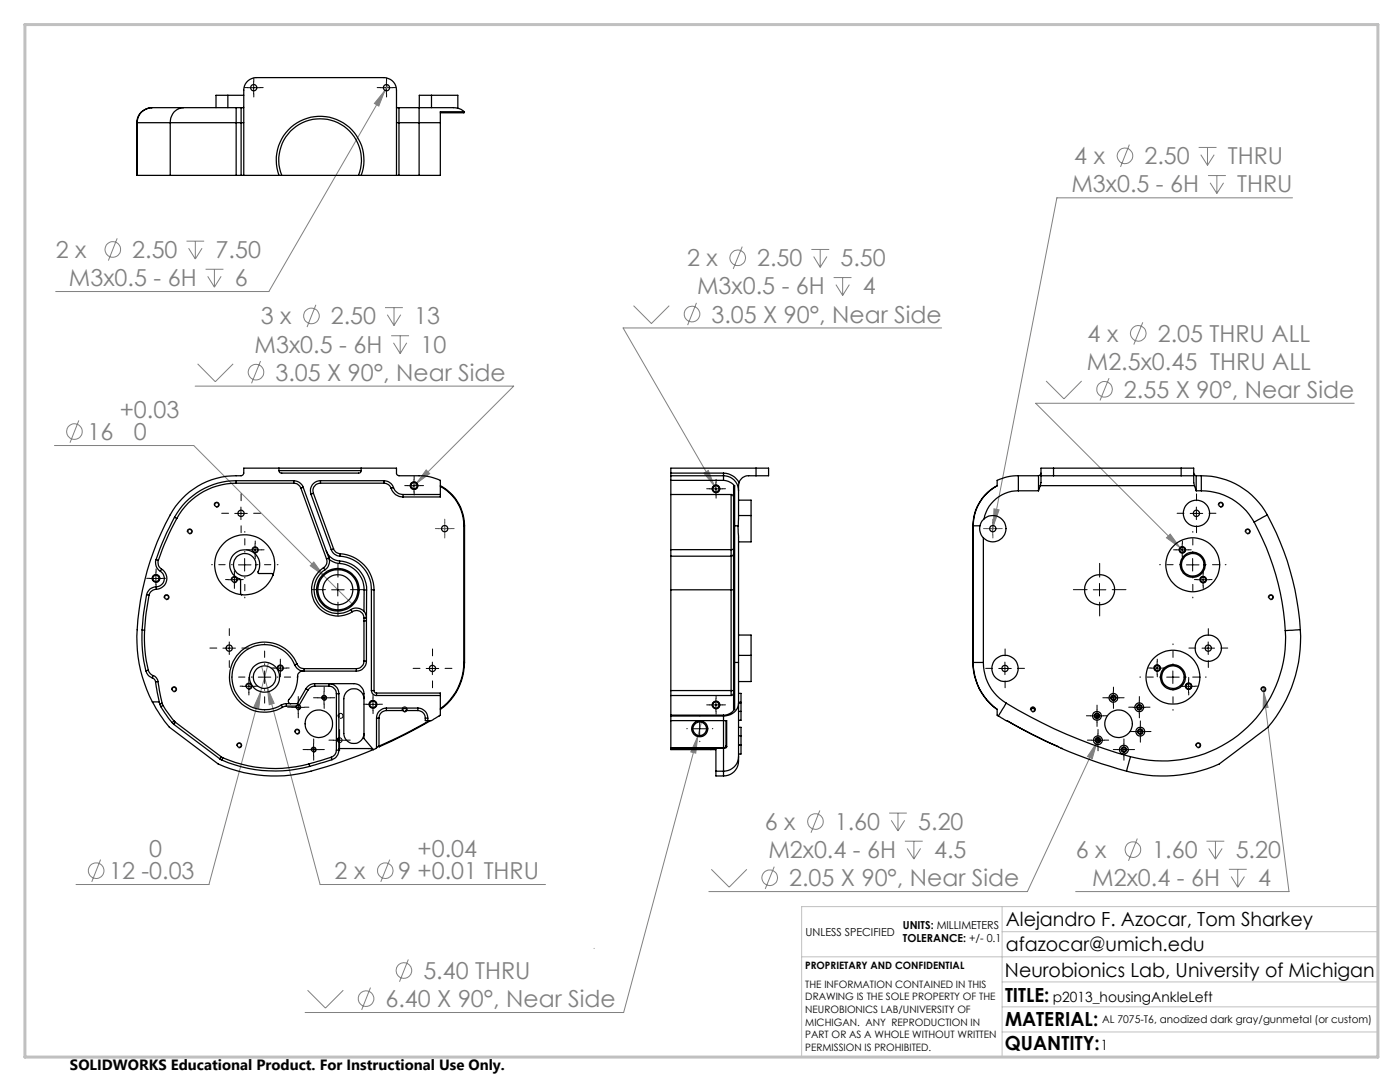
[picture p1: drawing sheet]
<svg xmlns="http://www.w3.org/2000/svg" width="279mm" height="216mm" viewBox="0 0 279 216" stroke-linecap="round" stroke-linejoin="round" font-family="sans-serif">
<g fill="none" stroke="#808080" stroke-width=".2">
<path d="M76.8 18l-1.2 3.2-.9-.6zM76.8 18l-23.1 40.2h-42.6M77.4 17l-.6 1M225.4 28.9l-1.8 4.4M239.2 29.4h3.6M239.6 30.9l1.4 2.1M241 29.4v3.6M241.1 35h3.6M241.5 36.5l1.4 2.1M242.3 30.9l-1.3 2.1M242.9 35v3.6M244.2 36.5l-1.3 2.1"/>
<path d="M258 39.5h-47.1l-12.6 65.4M23.4 47.6l-1.8 4.4M37.2 48.1h3.5M37.6 49.5l1.4 2.2M39 48.1v3.6M40.3 49.5l-1.3 2.2M41 53.7h3.6M41.5 55.1l1.3 2.2M42.8 53.7v3.6M44.1 55.1l-1.3 2.2M148.1 49.2l-1.8 4.5M161.9 49.8h3.6"/>
<path d="M162.4 51.2l1.3 2.1M163.7 49.8v3.5M165 51.2l-1.3 2.1M166.4 55.4h3.5M166.8 56.8l1.4 2.1M168.2 55.4v3.5M169.5 56.8l-1.3 2.1M38.9 77h63.6l-20.3 20.4M39.4 72.6l3.6 3.6 3.5-3.6M52 72l-1.8 4.5M63 60.8l-1.7 4.5M76.8 61.4h3.6"/>
<path d="M77.3 62.8l1.3 2.1M78.1 67h3.5M78.5 68.4l1.4 2.2M78.6 61.4v3.5M79.9 67v3.6M80 62.8l-1.4 2.1M81.2 68.4l-1.3 2.2M126.4 61l3.6 3.6 3.6-3.6M139 60.4l-1.8 4.5M187.9 65.4h-63.5l18.2 31.6M208.8 76l3.5 3.6 3.6-3.6M221.3 75.5l-1.8 4.4"/>
<path d="M228.1 64.3l-1.8 4.5M10.9 88.9h27.8l25.9 26M15.7 83.9l-1.7 4.4M85.1 93.8l.7 .7-2.7 2zM140.5 94.4l.9-.5 1.2 3.1zM142.6 97l.6 1.1M270.3 80.5h-63.6l28.8 28.8M62.6 112.1l2 2.8-2.7-2zM64.6 114.9l5.7 5.6M198.3 104.9l-.3 1.2M198.4 101.5l1 .2-1.1 3.2zM233.5 106.6l2 2.7-2.7-2z"/>
<path d="M235.5 109.3l.9 .9M52 138l-.4 3.3-.9-.2zM52 138l-10.3 38.5h-26.5M52.2 133l11.7 43.5h45M53.4 137.3l1.3 3-1 .3zM53.6 132.2l-1.6 5.8M252.1 137.1l.1 .8M252.2 137.9l.9 3.2-1 .2zM252.2 137.9l5 40h-42.5M139.2 147l-.3 3.3-1-.3zM139.2 147l-14.7 55h-63.6M140.1 143.9l-.9 3.1"/>
<path d="M218.9 148.2l-.9 3.2-1-.4zM218.9 148.2l-13.9 29.7h-63.5M219.3 147.2l-.4 1M20.1 171.5l-1.8 4.5M77.8 171.5l-1.8 4.5M142 173.5l3.5 3.5 3.5-3.5M154.5 172.9l-1.8 4.5M163.6 161.7l-1.7 4.5M177.4 162.2h3.6M177.9 163.7l1.3 2.1M179.2 162.2v3.6M180.6 163.7l-1.4 2.1"/>
<path d="M180.6 167.9h3.5M181 169.3l1.4 2.1M182.4 167.9v3.5M183.7 169.3l-1.3 2.1M227 167.3l-1.8 4.5M240.8 167.9h3.5M241.2 169.3l1.4 2.1M242.6 167.9v3.5M243.9 169.3l-1.3 2.1M245.3 173.5h3.5M245.7 174.9l1.3 2.1M247 173.5v3.5"/>
<path d="M248.4 174.9l-1.4 2.1M61.4 197.6l3.5 3.6 3.6-3.6M73.9 197.1l-1.7 4.4M81.5 191.5l-1.8 4.4"/>
<circle cx="224.5" cy="31.1" r="1.56"/>
<circle cx="22.5" cy="49.8" r="1.56"/>
<circle cx="147.2" cy="51.4" r="1.56"/>
<circle cx="51.1" cy="74.3" r="1.55"/>
<circle cx="62.2" cy="63" r="1.55"/>
<circle cx="138.1" cy="62.7" r="1.56"/>
<circle cx="220.4" cy="77.7" r="1.55"/>
<circle cx="227.2" cy="66.5" r="1.55"/>
<circle cx="14.8" cy="86.1" r="1.56"/>
<circle cx="19.2" cy="173.7" r="1.55"/>
<circle cx="76.9" cy="173.7" r="1.55"/>
<circle cx="153.6" cy="175.1" r="1.55"/>
<circle cx="162.7" cy="163.9" r="1.55"/>
<circle cx="226.1" cy="169.5" r="1.55"/>
<circle cx="73.1" cy="199.3" r="1.55"/>
<circle cx="80.6" cy="193.7" r="1.55"/>
</g>
<g fill="none" stroke="#000" stroke-width=".2">
<path d="M49.4 17.5h2.5M50.6 16.3v2.4M75.9 17.5h2.5M77.1 16.3v2.4M81.4 96.9h2.5M81.9 97.1a.75 .75 0 0 1 .7-.9 .75 .75 0 0 1 .8 .8 .75 .75 0 0 1-1 .6M82.6 95.7v2.5M141.6 97.5h2.5M142.2 97.7a.76 .76 0 0 1 .7-.9 .76 .76 0 0 1 .8 .8 .76 .76 0 0 1-1 .7M142.9 96.3v2.5M29.9 115.4h2.5M30.4 115.6a.75 .75 0 0 1 .7-.9 .75 .75 0 0 1 .8 .8 .75 .75 0 0 1-1 .6"/>
<path d="M31.1 114.2v2.5M32.8 119.3a.5 .5 0 0 1 .4-.6 .5 .5 0 0 1 .5 .5 .5 .5 0 0 1-.6 .5M37.4 106.2a.48 .48 0 0 1 .4-.6 .48 .48 0 0 1 .5 .5 .48 .48 0 0 1-.6 .4M42.8 100.8a.5 .5 0 0 1 .4-.6 .5 .5 0 0 1 .5 .5 .5 .5 0 0 1-.6 .5M45.5 115.7h2.5M46.1 115.8a.63 .63 0 0 1 .6-.8 .63 .63 0 0 1 .7 .7 .63 .63 0 0 1-.8 .6M46.8 114.4v2.5M46.8 102.4h2.6M47.6 112.7h2.5M48.1 101.2v2.5M48.8 111.4v2.5M49.7 109.7h2.5"/>
<path d="M50.3 109.9a.62 .62 0 0 1 .5-.8 .62 .62 0 0 1 .7 .6 .62 .62 0 0 1-.7 .6M50.9 108.5v2.5M66.2 117.7h2.5M67.4 116.4v2.5M218.2 117.7h2.5M219.4 116.4v2.5M234.7 109.7h2.5M235.3 109.9a.62 .62 0 0 1 .6-.8 .62 .62 0 0 1 .7 .6 .62 .62 0 0 1-.8 .6M235.9 108.5v2.5M236.8 112.7h2.5M237.5 102.4h2.5M238 111.4v2.5"/>
<path d="M238.8 101.2v2.5M238.9 115.7h2.5M239.5 115.8a.63 .63 0 0 1 .6-.8 .63 .63 0 0 1 .6 .7 .63 .63 0 0 1-.7 .6M240.1 114.4v2.5M243.1 100.8a.5 .5 0 0 1 .5-.6 .5 .5 0 0 1 .5 .5 .5 .5 0 0 1-.6 .5M248.5 106.2a.48 .48 0 0 1 .5-.6 .48 .48 0 0 1 .5 .5 .48 .48 0 0 1-.6 .4M253.2 119.3a.51 .51 0 0 1 .4-.6 .51 .51 0 0 1 .5 .5 .51 .51 0 0 1-.6 .5M34.3 137.7a.5 .5 0 0 1 .4-.7 .5 .5 0 0 1 .5 .6 .5 .5 0 0 1-.6 .4M44.5 129.3h2.5M45.8 128.1v2.5M48.4 136.9h2.5M49 137.1a.63 .63 0 0 1 .6-.8 .63 .63 0 0 1 .7 .7 .63 .63 0 0 1-.8 .5"/>
<path d="M49.7 135.7v2.5M51.5 135.1h2.5M52.8 133.9v2.5M54.7 133.3h2.5M55.3 133.5a.63 .63 0 0 1 .6-.8 .63 .63 0 0 1 .7 .7 .63 .63 0 0 1-.8 .5M56 132v2.5M59.5 139.9v2.5M63.4 139.2h2.5M64.2 139.4a.5 .5 0 0 1 .4-.6 .5 .5 0 0 1 .6 .5 .5 .5 0 0 1-.6 .4M64.7 138v2.5M74.4 139.3v2.5M85.1 133.4h2.5"/>
<path d="M86.3 132.1v2.5M142.9 139.4v2.5M199.3 133.4h2.5M200.6 132.1v2.5M220.9 139.2h2.5M221.7 139.4a.51 .51 0 0 1 .5-.7 .51 .51 0 0 1 .5 .6 .51 .51 0 0 1-.6 .4M222.2 138v2.5M227.4 139.9v2.5M229.7 133.3h2.5M230.3 133.5a.63 .63 0 0 1 .6-.8 .63 .63 0 0 1 .7 .7 .63 .63 0 0 1-.8 .5M230.9 132v2.5M232.8 135.1h2.5"/>
<path d="M234.1 133.9v2.5M236 136.9h2.5M236.6 137.1a.63 .63 0 0 1 .6-.8 .63 .63 0 0 1 .7 .7 .63 .63 0 0 1-.8 .5M237.2 135.7v2.5M239.9 129.3h2.5M241.1 128.1v2.5M251.6 137.7a.5 .5 0 0 1 .5-.7 .5 .5 0 0 1 .5 .6 .5 .5 0 0 1-.6 .4M47.3 148.8a.5 .5 0 0 1 .4-.6 .5 .5 0 0 1 .5 .6 .5 .5 0 0 1-.6 .4M58.2 141.1h2.5M58.8 146.1a.5 .5 0 0 1 .5-.6 .5 .5 0 0 1 .5 .5 .5 .5 0 0 1-.6 .5M59 141.3a.51 .51 0 0 1 .5-.7 .51 .51 0 0 1 .5 .6 .51 .51 0 0 1-.6 .4M61.3 149.6h2.6"/>
<path d="M62.1 149.7a.51 .51 0 0 1 .4-.6 .51 .51 0 0 1 .6 .5 .51 .51 0 0 1-.7 .5M62.6 148.3v2.5M66.5 147.7h2.5M67.3 147.8a.51 .51 0 0 1 .4-.6 .51 .51 0 0 1 .6 .6 .51 .51 0 0 1-.7 .4M67.5 143a.5 .5 0 0 1 .4-.6 .5 .5 0 0 1 .6 .5 .5 .5 0 0 1-.7 .4M67.8 146.4v2.5M73.2 140.5h2.5M73.7 140.7a.75 .75 0 0 1 .7-.9 .75 .75 0 0 1 .8 .8 .75 .75 0 0 1-1 .7M80.3 141.7a.5 .5 0 0 1 .4-.6 .5 .5 0 0 1 .5 .5 .5 .5 0 0 1-.6 .4M138.4 145.4h2.5M139.6 144.2v2.4M141.6 140.7h2.5"/>
<path d="M142.2 140.9a.76 .76 0 0 1 .6-1 .76 .76 0 0 1 .9 .8 .76 .76 0 0 1-1 .7M205.6 141.7a.5 .5 0 0 1 .5-.6 .5 .5 0 0 1 .5 .5 .5 .5 0 0 1-.6 .4M217.7 142.8h2.5M217.9 147.7h2.5M218.4 143a.51 .51 0 0 1 .5-.7 .51 .51 0 0 1 .5 .6 .51 .51 0 0 1-.6 .4M218.7 147.8a.5 .5 0 0 1 .4-.6 .5 .5 0 0 1 .5 .6 .5 .5 0 0 1-.6 .4M218.9 141.6v2.5M219.1 146.4v2.5M223 149.6h2.5M223.8 149.7a.51 .51 0 0 1 .4-.6 .51 .51 0 0 1 .6 .5 .51 .51 0 0 1-.6 .5M224.3 148.3v2.5M226.1 141.1h2.5"/>
<path d="M226.3 146h2.5M226.9 141.3a.51 .51 0 0 1 .4-.7 .51 .51 0 0 1 .6 .6 .51 .51 0 0 1-.7 .4M227.1 146.1a.51 .51 0 0 1 .4-.6 .51 .51 0 0 1 .6 .5 .51 .51 0 0 1-.7 .5M227.6 144.7v2.5M238.7 148.8a.51 .51 0 0 1 .4-.6 .51 .51 0 0 1 .5 .5 .51 .51 0 0 1-.6 .5"/>
</g>
<g fill="none" stroke="#000" stroke-width=".2" stroke-dasharray="15.2 1.3 1.3 1.3">
<path d="M49.4 17.5h-.6M50.6 16.2v-.6M50.6 18.7v.7M51.9 17.5h.6M75.9 17.5h-.6M77.1 16.2v-.6M77.1 18.7v.7M78.4 17.5h.6M48.1 99.9v-1.4M81.4 96.9h-.6M82.6 95.6v-.6M82.6 98.1v.7"/>
<path d="M83.9 96.9h.6M141.7 97.5h-.7M142.9 96.3v-.7M142.9 98.8v.6M144.2 97.5h.6M238.8 99.9v-1.4M29.9 115.4h-.6M31.1 114.1v-.6M31.1 116.6v.7M32.4 115.4h.6M45.5 115.6h-.5M45.6 102.4h-1.4"/>
<path d="M46.8 114.4v-.5M46.8 116.9v.5M48 115.6h.5M48.1 104.9v1.4M49.7 109.7h-.5M50.6 102.4h1.4M50.9 108.5v-.6M50.9 111v.5M52.2 109.7h.5M64.9 117.7h-2.7M67.4 115.2v-2.8M69.9 117.7h2.8"/>
<path d="M217 117.7h-2.8M219.5 115.2v-2.8M222 117.7h2.7M234.7 109.7h-.5M236 108.5v-.6M236 111v.5M236.3 102.4h-1.4M237.2 109.7h.5M238.8 104.9v1.4M238.9 115.6h-.5M240.1 114.4v-.5M240.1 116.9v.5"/>
<path d="M241.3 102.4h1.4M241.4 115.6h.5M43.3 129.3h-1.4M45.8 126.8v-1.4M45.8 131.8v1.4M48.3 129.3h1.3M48.4 136.9h-.5M49.7 135.7v-.5M49.7 138.2v.5M50.9 136.9h.5M54.7 133.3h-.5M56 132v-.5"/>
<path d="M56 134.5v.6M57.2 133.3h.5M59.5 139.9v-.9M63.4 139.2h-.8M64.7 138v-.9M65.9 139.2h.9M67.4 120.2v2.7M74.4 139.3v-.7M83.8 133.4h-1.4M86.3 130.9v-1.4M86.3 135.9v1.3M88.8 133.4h1.4"/>
<path d="M142.9 139.4v-.6M198.1 133.4h-1.4M200.6 130.9v-1.4M200.6 135.9v1.3M203.1 133.4h1.4M219.5 120.2v2.7M221 139.2h-.9M222.2 138v-.9M223.5 139.2h.8M227.4 139.9v-.9M229.7 133.3h-.5M231 132v-.5"/>
<path d="M231 134.5v.6M232.2 133.3h.5M236 136.9h-.5M237.2 135.7v-.5M237.2 138.2v.5M238.5 136.9h.5M238.6 129.3h-1.3M241.1 126.8v-1.4M241.1 131.8v1.4M243.6 129.3h1.4M58.3 141.1h-.9M59.5 142.4v.8"/>
<path d="M60.8 141.1h.9M61.4 149.6h-.9M62.6 148.3v-.9M62.6 150.8v.9M63.9 149.6h.8M64.7 140.5v.9M66.5 147.7h-.9M67.8 146.4v-.8M67.8 148.9v.9M69 147.7h.9M73.2 140.5h-.6M74.4 141.8v.6"/>
<path d="M75.7 140.5h.6M137.2 145.4h-.1M139.7 142.9v-.1M139.7 147.9v.1M141.7 140.6h-.7M142.2 145.4h.1M142.9 141.9v.6M144.2 140.6h.6M217.7 142.8h-.9M217.9 147.7h-.9M218.9 141.6v-.9M218.9 144.1v.9"/>
<path d="M219.1 146.4v-.8M219.1 148.9v.9M220.2 142.8h.9M220.4 147.7h.9M222.2 140.5v.9M223.1 149.6h-.9M224.3 148.3v-.9M224.3 150.8v.9M225.6 149.6h.8M226.1 141.1h-.8M226.3 146h-.8M227.4 142.4v.8"/>
<path d="M227.6 144.7v-.9M227.6 147.2v.9M228.6 141.1h.9M228.8 146h.9"/>
</g>
<path d="M118.6 189.2v.1M160 190.9h115M200 185.9h75M200 180.9v30M200 195.9h75M275 180.9h-115v30M200 205.9h75M200 200.9h75" fill="none" stroke="#c0c0c0" stroke-width=".2"/>
<path d="M5 4.9h270v206h-270z" fill="none" stroke="#c0c0c0" stroke-width=".6"/>
<g fill="none" stroke="#000" stroke-width=".2" stroke-dasharray="15.2 1.3 1.3 1.3" stroke-dashoffset="15.1">
<path d="M46.4 112.7h-4.2M48.9 110.2v-4.1M48.9 115.2v4.1M51.4 112.7h4.1M235.6 112.7h-4.2M238.1 110.2v-4.1M238.1 115.2v4.1M240.6 112.7h4.1M50.3 135.1h-4.1M52.8 132.6v-4.1M52.8 137.6v4.1M55.3 135.1h4.1"/>
<path d="M231.6 135.1h-4.1M234.1 132.6v-4.1M234.1 137.6v4.1M236.6 135.1h4.1"/>
</g>
<path d="M87.5 105.5h-.6M88.8 104.2v-.6M88.8 106.7v.6M90 105.5h.6M196.9 105.5h-.6M198.1 104.2v-.6M198.1 106.7v.6M199.4 105.5h.6" fill="none" stroke="#808000" stroke-width=".2" stroke-dasharray="15.2 1.3 1.3 1.3"/>
<path d="M87.5 105.5h2.5M88.8 104.2v2.6M196.9 105.5h2.5M198.1 104.2v2.6" fill="none" stroke="#808000" stroke-width=".2"/>
<path d="M139.2 147l-1.3 3 1 .3zM140.5 94.4l2.1 2.6-1.2-3.1zM198.4 101.5l-.1 3.4 1.1-3.2zM218.9 148.2l-1.9 2.8 1 .4zM233.5 106.6l-.7 .7 2.7 2zM252.2 137.9l-.1 3.4 1-.2zM85.1 93.8l-2 2.7 2.7-2zM62.6 112.1l-.7 .8 2.7 2zM53.4 137.3l.3 3.3 1-.3zM52 138l-1.3 3.1 .9 .2zM76.8 18l-2.1 2.6 .9 .6z" fill="#808080"/>
<g fill="none" stroke="#000" stroke-width=".25">
<path d="M45.5 19h3.1M45.5 19h-2.4v2.5M45.5 19v2.5M86.1 19h5.3v2.6M86.1 19h-2.4v2.5M86.1 19v2.5M27.3 24.5l.1 10.5M27.3 24.5h.1M27.4 24.5h6.6M27.4 35h6.6M27.4 24.5v10.5M30.3 21.5a3.1 3.1 0 0 0-3 3"/>
<path d="M30.3 21.5a2.95 2.95 0 0 0-2.9 3M30.3 21.5h6.3M34 24.5h13.1M34 35h13.1M34 24.5v10.5M36.6 21.5h10.5M36.6 21.5a2.79 2.79 0 0 0-2.6 3M47.1 21.5v3M47.1 35h1M47.1 21.5h1M47.1 24.5h1M47.1 24.5v10.5"/>
<path d="M48.1 24.5h.5M48.1 21.5v3M48.1 35h.5M48.1 24.5v10.5M48.6 35v-17a2.5 2.5 0 0 1 2.5-2.5h25.5a2.51 2.51 0 0 1 2.5 2.5v17M48.6 21.4l-.5 .1M48.6 35h7.1M55.7 35a8.7 8.7 0 0 1 8.2-11.8 8.7 8.7 0 0 1 8.2 11.8M55.7 35h.5M56.2 35a8.2 8.2 0 0 1 7.7-11.3 8.2 8.2 0 0 1 7.6 11.3M56.2 35h15.3M71.5 35h.6"/>
<path d="M72.1 35h7M79.1 24.5h.5M79.1 21.4l4.5 .1M79.1 35h.5M79.6 21.5v3M79.6 35h4M79.6 24.5v10.5M79.6 24.5h4M83.6 24.5h4.3M83.6 21.5v3M83.6 21.5h2.1a27.3 27.3 0 0 1 6 .2l.9 .6M83.6 24.5v10.5"/>
<path d="M87.9 24.5v10.5h-4.3M92.6 22.3h-4.7v2.2M92.6 22.3v.2h-4.7M47.1 95.9a14.1 14.1 0 0 0-12.3 7.3M47.1 95.9v.5M47.1 96.4a13.4 13.4 0 0 0-11.8 7.1M47.1 95.9h11.5M47.1 96.4h11.5M55.7 93.4h-7.1v1l-.3 .5a15.5 15.5 0 0 0-15.3 9.6 52.3 52.3 0 0 0-5.6 25.2 27.3 27.3 0 0 0 3 10.4M55.7 93.9l.1 .4 .4 .1h15.5l.3-.2 .1-.3M55.7 93.4h16.4M55.7 93.9h16.4"/>
<path d="M55.7 93.4v.5M58.6 95.9a2 2 0 0 1 1.9 1.3M58.6 95.9v.5M58.6 96.4a1.59 1.59 0 0 1 1.4 1M60 97.4l5.2 14.1M60.5 97.2l-.5 .2M60.5 97.2l4.6 12.8M62.1 98.6l4 11.1M62.5 98.4l-.4 .2M62.5 98.4l4.1 11.1M64 95.9a2 2 0 0 0-1.9 2.7M64 95.9v.5"/>
<path d="M64 96.4a1.52 1.52 0 0 0-1.5 2M64 95.9h12.6M64 96.4h12.6M72.1 93.4h7v1.1l.2 .3 .3 .1h4a9.5 9.5 0 0 1 4.3 .9v2.9M72.1 93.4v.5M76.6 95.9a2.06 2.06 0 0 1 1.9 1.4M76.6 95.9v.5M76.6 96.4a1.55 1.55 0 0 1 1.5 1M78.1 97.4a2.38 2.38 0 0 0 2.3 1.8M78.5 97.3a2.06 2.06 0 0 0 1.9 1.4M78.5 97.3l-.4 .1M80.4 98.7v.5"/>
<path d="M80.4 98.7h7.5M87.9 96.9a9.2 9.2 0 0 1 4.8 8M87.9 98.7v.5h-7.5M87.9 97a9 9 0 0 1 4.7 7.9M133.9 94.9v.9M133.9 94.4v.5M133.9 94.9h10.5M133.9 95.8h10.5M133.9 95.8v13.9M133.9 98.7h12M133.9 94.4h10.5M144.4 94.9v.9"/>
<path d="M144.4 94.9a2.95 2.95 0 0 1 3 3M144.4 95.8h.1a3.1 3.1 0 0 1 2.1 1.1M144.4 94.4v.5M144.4 94.4a3.6 3.6 0 0 1 3.1 1.9M145.9 98.7l.4 .1 .1 .4M145.9 98.7v11M146.6 96.9v8M146.6 96.9l-.2 .1v7.9M147.4 97.9l-.1 7M147.4 99.8h2.5v3.1M147.5 96.3l-.1 1.6M150.9 93.4h2.5v1.5h-2.5"/>
<path d="M150.9 94.9a3.6 3.6 0 0 0-2.4 .2l-.7 .6-.3 .6M150.9 93.4h-17v1M150.9 93.4v1.5M199 96.9a9.2 9.2 0 0 0-4.8 8M203.2 94.9a8.3 8.3 0 0 0-4.2 1v1a9.2 9.2 0 0 0-4.8 8M203.2 94.9v3M203.2 97.9a6.9 6.9 0 0 0-6.8 5.6M203.2 94.9h4.1M203.2 97.9h4.1M207.3 94.9v3M207.6 96.9l-.3 1M207.6 96.9h30.8"/>
<path d="M207.8 94.9h2.5M207.8 94.9l-.2 2M207.8 94.4l-.2 .4-.3 .1M210.3 93.4h-2.5v1.5M210.3 94.9h25.4M210.3 93.4h25.4M210.3 93.4v1.5M235.7 93.4h2.5v1.5M235.7 94.9h2.5M235.7 93.4v1.5M238.2 94.9l.2 2M238.2 94.4l.2 .4 .3 .1"/>
<path d="M238.4 96.9l.3 1M238.7 94.9v3M238.7 94.9h1M238.7 97.9h1M239.7 97.9a11.9 11.9 0 0 1 10.6 6.3M239.7 94.9v3M239.7 94.9a14.9 14.9 0 0 1 13.2 7.8M29.2 118.7l-.5 3.5-.3 3.5M29.2 118.7l.5 .1M29.7 118.8l-.5 3.4-.3 3.5M31.2 111.7a1.94 1.94 0 0 0 .8 2.3M31.2 111.7l.4 .1"/>
<path d="M31.2 117.1a1.96 1.96 0 0 0-2 1.6M31.2 117.6a1.56 1.56 0 0 0-1.5 1.2M31.2 117.1v.5M31.6 111.8a1.48 1.48 0 0 0 .6 1.8M32 114a1.68 1.68 0 0 1 .7 1.8 1.68 1.68 0 0 1-1.5 1.3M32.2 113.6l-.2 .4M32.2 113.6a2.16 2.16 0 0 1 1 2.4 2.16 2.16 0 0 1-2 1.6M34.8 103.2a53.8 53.8 0 0 0-3.6 8.5M34.8 103.2l.5 .3M35.3 103.5a54.6 54.6 0 0 0-3.7 8.3M54.5 114.8l-.2-.4h-2.7l-.1-.1a3 3 0 0 0-1.3-4.3 3 3 0 0 0-4.2 1.6 3 3 0 0 0 2 4v2.9l.2 .2M54.5 114.8a6.1 6.1 0 0 1-6.3 3.9"/>
<path d="M54.5 114.8a6 6 0 0 0-4-7.9 6 6 0 0 0-7.6 4.7 6 6 0 0 0 5.3 7.1M64.6 113.3a5.2 5.2 0 0 0-1.6 7.2 5.2 5.2 0 0 0 7.3 1.6M64.6 113.3l.2 .4M64.8 113.7a4.7 4.7 0 0 0-1.3 6.6 4.7 4.7 0 0 0 6.5 1.3M65.1 110a3.1 3.1 0 0 0 2.7 1.9M65.1 110l.6 1.3M65.2 111.5a1.41 1.41 0 0 1-.6 1.8M65.7 111.3l-.5 .2M65.7 111.3v.3M65.7 111.6a3.6 3.6 0 0 0 2 .8M65.7 111.6a2.13 2.13 0 0 1-.9 2.1M66.1 109.7a1.95 1.95 0 0 0 1.7 1.3"/>
<path d="M66.6 109.5l-.5 .2M66.6 109.5a1.4 1.4 0 0 0 1.3 1M67.7 112.4a5.3 5.3 0 0 1 5 5.3M67.8 111.9a5.7 5.7 0 0 1 5.4 5.8M67.8 111.9l-.1 .5M67.8 111a6.7 6.7 0 0 1 6.3 6.7M67.9 110.5l-.1 .5M67.9 110.5a7.2 7.2 0 0 1 6.7 7.2M72.7 117.7h.5M72.7 117.7l-.1 4.3M73.2 117.7l-.1 6.2M74.1 117.7h.5"/>
<path d="M74.1 117.7v20.1M74.6 117.7v20.1M92.6 104.9h.1M92.6 104.9v27.3M92.7 104.9v27.3M133.9 111v6.7M133.9 109.7v1.3M133.9 117.7v20.1M133.9 111h12M133.9 117.7h12M133.9 109.7h12M145.9 111v6.7"/>
<path d="M145.9 117.7h.5M145.9 109.7v1.3M145.9 117.7v20.1M146.4 104.9h.2M146.4 110.5l-.1 .3-.4 .2M146.4 109.5l-.5 .2M146.4 104.9v27.3M146.6 104.9h.7M146.6 104.9v27.3M147.3 104.9l.1 27.3M147.4 102.9h2.5M149.9 102.9v5.2h-2.5"/>
<path d="M194.2 104.9h.1M194.2 104.9v27.3M194.2 104.9h1.4M196.3 107.3v24.9M250.3 104.2a51.4 51.4 0 0 1 6.2 21.6M252.9 102.7l-2.6 1.5M252.9 102.7a55.3 55.3 0 0 1 6.6 23M28.4 125.7a27.7 27.7 0 0 0 .7 8.1M28.4 125.7h.5M28.9 125.7a27.1 27.1 0 0 0 .7 8M29.1 133.8a1.93 1.93 0 0 0 1.3 1.5M29.6 133.7l-.5 .1"/>
<path d="M29.6 133.7a1.64 1.64 0 0 0 1 1.1M30.4 135.3a.99 .99 0 0 1 .6 .8M30.6 134.8l-.2 .5M30.6 134.8a1.45 1.45 0 0 1 .9 1.2M31 136.1l.8 4M31.5 136l.8 4.3M31.5 136l-.5 .1M58.8 132.7a6.5 6.5 0 0 0-8.8-3.5 6.5 6.5 0 0 0-2.9 9 6.5 6.5 0 0 0 9 2.5M58.8 132.7a1.71 1.71 0 0 0 1.9 1.1v-.4M59.3 132.5a7 7 0 0 0-9.5-3.7 7 7 0 0 0-3.2 9.6 7 7 0 0 0 9.8 2.7M59.3 132.5l-.5 .2M59.3 132.5a1.48 1.48 0 0 0 1.4 .9"/>
<path d="M60.7 133.4h10.4M61.1 137.4l.4 .3M61.1 137.4l-1.8 3M61.5 137.7l-1.8 3.1M62.8 136.4h7.8a2.05 2.05 0 0 1 2 2v9l1.9 2.2M62.8 136.4a2.02 2.02 0 0 0-1.7 1M62.8 136.9a1.64 1.64 0 0 0-1.3 .8M62.8 136.4v.5M62.8 136.9h2.8M65.6 136.9v-.4a1.82 1.82 0 0 1 2 1.9M65.6 136.9a1.57 1.57 0 0 1 1.5 1.5M67.1 138.4h.5"/>
<path d="M67.1 138.4v11.3M67.6 138.4v11.3M70 121.6a2.1 2.1 0 0 1 2.6 .4M70 121.6l.3 .5M70.3 122.1a1.49 1.49 0 0 1 2.3 1.2M71.1 133.9h-10.7a1.02 1.02 0 0 0-1 1 7.4 7.4 0 0 1-1.9 4.9l.1 .4 .4 .2M71.1 133.4v.5M72.6 139.4a2.01 2.01 0 0 0-2-2 2.01 2.01 0 0 0-2 2v7a2.01 2.01 0 0 0 2 2 2.01 2.01 0 0 0 2-2M72.6 122a1.31 1.31 0 0 1 .5 1.3h-.5M72.6 131.9a1.57 1.57 0 0 1-1.5 1.5M72.6 131.9h.5M72.6 123.9h.5"/>
<path d="M72.6 123.3v8.6M73.1 131.9a2.05 2.05 0 0 1-2 2M73.1 123.9v8M74.1 137.8a1.02 1.02 0 0 0 1 1M74.1 137.8h.5M74.6 137.8l.2 .3 .3 .2M75.1 138.3v.5M75.1 138.3h12.8v.5M75.1 138.8h12.8M87.9 138.8v3.9l-1.3 .7a1.39 1.39 0 0 1-1.2 .4M92.6 132.2a11.4 11.4 0 0 1-4.7 9.2M92.6 132.2h.1"/>
<path d="M92.7 132.2a11.7 11.7 0 0 1-4.8 9.4M133.9 137.8v1M133.9 138.8h12M133.9 138.8v3.9M133.9 137.8h12M145.9 137.8v1M145.9 137.8h.5M146.4 132.2v9.3h.2M146.4 132.2h.2M146.4 138.3l-.1 .3-.4 .2M146.6 132.2v9.3M146.6 132.2h.8"/>
<path d="M147.4 132.2v8.1M147.4 138.4h.5v1.7h-.5M147.4 126.7h2.5v4.1M147.4 130.8h2.5M149.9 130.8v5.2h-2.5M194.2 132.2a11.4 11.4 0 0 0 4.8 9.4M194.2 132.2h.1M194.2 132.2a11.5 11.5 0 0 0 4.8 9.3M194.2 132.2h2.1M196.3 132.2a9.4 9.4 0 0 0 4.5 8.1M256.5 125.8a24.5 24.5 0 0 1-30.9 25.2M259.5 125.7l-3 .1"/>
<path d="M259.5 125.7a26.6 26.6 0 0 1-6.8 19.7l-6.2 4.7a15.1 15.1 0 0 1-5.7 3.3 27.7 27.7 0 0 1-16 .5M30.4 140.1a27.8 27.8 0 0 0 3.4 5l9.7 7.3a28.5 28.5 0 0 0 21.7 .6l6.2-2.2 3.1-1.2M30.4 140.1h1.4M31.8 140.1l.1 .3M31.9 140.4l.2 .6M32.1 141l2.3 3.2M32.3 140.3l-.4 .1M32.3 140.3l.2 .5M32.5 140.8l-.4 .2M32.5 140.8l2.2 3.1M34.4 144.2l.3 .3M34.7 144.5l9.2 6.9"/>
<path d="M34.7 143.9l-.3 .3M34.7 143.9l.3 .2M35 144.1l-.3 .4M35 144.1l9.2 6.9M43.9 151.4l.4 .3M44.2 151l-.3 .4M44.2 151l.2 .2M44.3 151.7a26.4 26.4 0 0 0 17.5 1.2M44.4 151.2l-.1 .5M44.4 151.2a26.3 26.3 0 0 0 17.3 1.2M56.1 140.7l.3 .4M57.1 140.4l-1 .3"/>
<path d="M57.1 140.4v.5M57.1 140.9l-.7 .2M57.1 140.4h2.2M57.1 140.9h2.1M59.3 140.4l.2 .3M59.5 140.7l-.3 .2M59.5 140.7l.2 .1M59.7 140.8a.4 .4 0 0 1 .2 .5 .4 .4 0 0 1-.6 .2 .4 .4 0 0 1-.1-.6M61.7 152.4l.1 .5M66.1 151.1l-4.4 1.3M66.1 151.1l.2 .5M66.3 151.6l-4.5 1.3"/>
<path d="M67.1 149.7h.5M67.1 149.7a1.46 1.46 0 0 1-1 1.4M67.6 149.4h6.2l.7 .2M67.6 149.7a2.06 2.06 0 0 1-1.3 1.9M67.6 142.6v.5M67.6 147.3a.41 .41 0 0 0-.3 .4 .41 .41 0 0 0 .3 .4M75.1 149.2l-.6 .4M75.1 143.3h.5M75.1 143.3v5.9M75.6 148.9l-.5 .3M75.6 148.9l.1 .1M75.6 143.3v5.6"/>
<path d="M77.1 141.3a1.99 1.99 0 0 0-2 2M77.1 141.3v.5M77.1 141.8a1.51 1.51 0 0 0-1.5 1.5M77.1 141.3h6.3M77.1 141.8h3.3M80.4 141.8v-.1a.41 .41 0 0 1 .3-.3 .41 .41 0 0 1 .4 .2v.2M80.4 141.8a.37 .37 0 0 0 .7 0M81.1 141.8h2.3M83.4 141.3a1.99 1.99 0 0 1 2 2M83.4 141.3v.5M83.4 141.8a1.51 1.51 0 0 1 1.5 1.5M84.9 143.3h.5"/>
<path d="M84.9 143.3v.5h.5M85.4 143.3v.5M85.7 143.8a95.8 95.8 0 0 1-10.1 5.1M85.9 143.8a100.1 100.1 0 0 1-10.2 5.2M133.9 142.7v.2M133.9 142.9v.9M133.9 149.2v.1M133.9 149.3v.3h9v4.3M133.9 142.7h10.5M133.9 143.8v5.4M133.9 142.9h10.5M133.9 143.8h10.5"/>
<path d="M133.9 149.2h10.5M133.9 149.3h10.5M142.9 153.9v.9h1.5M142.9 153.9h1.5M144.4 142.7v.2M144.4 142.9v.9M144.4 143.8h.6v5.2M144.4 149.3v4.6M144.4 149.2v.1M144.4 153.9v.9M144.4 143.8v5.4M144.9 148.9l.1 .1"/>
<path d="M144.9 143.8v5.1M144.9 148.9l-.5 .3M145 149l-.1 .2-.5 .1M146.6 141.5a2.71 2.71 0 0 1-2.2 1.2M147.4 151v.3a3.1 3.1 0 0 1-3 3.5M147.4 140.3a2.79 2.79 0 0 1-3 2.6M147.4 151a2.95 2.95 0 0 1-3 2.9M147.4 140.3v10.7M147.4 148.7h.5v1.8h-.5M147.4 140.3h.5v1.7M147.4 145.1h.5v1.7M147.4 142h.5"/>
<path d="M147.4 146.8h.5M147.9 142v1.7h-.5M147.9 146.8v1.8h-.5M199 141.5v1.2l.2 .2M199.2 142.9l1.7 .9M200.8 140.3a97.4 97.4 0 0 0 24.8 10.7M200.8 140.3l-1.6 2.6M200.9 143.8a100.1 100.1 0 0 0 10.3 5.2M200.9 143.8a103.7 103.7 0 0 0 10.5 5.3l.4 .2M205.7 141.5l.4-.1 .4 .1M211.8 149.3a96.9 96.9 0 0 0 13 4.6M211.8 149.3h.1"/>
<path d="M219.3 142.6v.5M219.3 147.3v.8M225.6 151l-.8 2.9"/>
<circle cx="50.6" cy="17.5" r=".63"/>
<circle cx="77.1" cy="17.5" r=".63"/>
<circle cx="82.6" cy="96.9" r=".63"/>
<circle cx="82.6" cy="96.9" r=".75"/>
<circle cx="142.9" cy="97.5" r=".63"/>
<circle cx="142.9" cy="97.5" r=".76"/>
<circle cx="31.1" cy="115.4" r=".64"/>
<circle cx="31.1" cy="115.4" r=".75"/>
<circle cx="33.2" cy="119.1" r=".4"/>
<circle cx="37.9" cy="106" r=".4"/>
<circle cx="43.2" cy="100.7" r=".41"/>
<circle cx="46.8" cy="115.7" r=".5"/>
<circle cx="48.1" cy="102.4" r=".63"/>
<circle cx="48.8" cy="112.7" r="2.24"/>
<circle cx="50.9" cy="109.7" r=".52"/>
<circle cx="67.4" cy="117.7" r="3"/>
<circle cx="67.4" cy="117.7" r="4.3"/>
<circle cx="67.4" cy="117.7" r="4"/>
<circle cx="88.7" cy="105.5" r=".63"/>
<circle cx="198.1" cy="105.5" r=".63"/>
<circle cx="198.1" cy="105.5" r="2.62"/>
<circle cx="219.4" cy="117.7" r="2.99"/>
<circle cx="236" cy="109.7" r=".52"/>
<circle cx="236" cy="109.7" r=".65"/>
<circle cx="238" cy="112.7" r="2.5"/>
<circle cx="238" cy="112.7" r="2.25"/>
<circle cx="238" cy="112.7" r="5.4"/>
<circle cx="238.8" cy="102.4" r=".64"/>
<circle cx="238.8" cy="102.4" r="2.63"/>
<circle cx="240.1" cy="115.7" r=".64"/>
<circle cx="240.1" cy="115.7" r=".51"/>
<circle cx="243.6" cy="100.7" r=".4"/>
<circle cx="249" cy="106" r=".41"/>
<circle cx="253.6" cy="119.1" r=".4"/>
<circle cx="34.7" cy="137.5" r=".41"/>
<circle cx="45.7" cy="129.3" r=".63"/>
<circle cx="49.6" cy="136.9" r=".51"/>
<circle cx="52.8" cy="135.1" r="3"/>
<circle cx="52.8" cy="135.1" r="2.24"/>
<circle cx="55.9" cy="133.3" r=".5"/>
<circle cx="64.7" cy="139.2" r=".39"/>
<circle cx="86.3" cy="133.4" r=".61"/>
<circle cx="200.6" cy="133.4" r=".63"/>
<circle cx="200.6" cy="133.4" r="2.62"/>
<circle cx="222.2" cy="139.2" r=".87"/>
<circle cx="222.2" cy="139.2" r=".51"/>
<circle cx="222.2" cy="139.3" r=".4"/>
<circle cx="230.9" cy="133.3" r=".64"/>
<circle cx="231" cy="133.3" r=".51"/>
<circle cx="234.1" cy="135.1" r="2.5"/>
<circle cx="234.1" cy="135.1" r="2.25"/>
<circle cx="234.1" cy="135.1" r="5.4"/>
<circle cx="237.2" cy="136.9" r=".64"/>
<circle cx="237.2" cy="136.9" r=".51"/>
<circle cx="241.1" cy="129.3" r=".63"/>
<circle cx="241.1" cy="129.3" r="2.63"/>
<circle cx="252.1" cy="137.5" r=".4"/>
<circle cx="47.7" cy="148.7" r=".39"/>
<circle cx="59.3" cy="146" r=".39"/>
<circle cx="62.6" cy="149.6" r=".39"/>
<circle cx="63.6" cy="144.4" r="2.75"/>
<circle cx="74.4" cy="140.5" r=".76"/>
<circle cx="74.4" cy="140.6" r=".63"/>
<circle cx="139.6" cy="145.4" r="1.61"/>
<circle cx="139.7" cy="145.4" r="1.35"/>
<circle cx="142.9" cy="140.7" r=".63"/>
<circle cx="142.9" cy="140.7" r=".75"/>
<circle cx="206.1" cy="141.6" r=".4"/>
<circle cx="218.9" cy="142.8" r=".87"/>
<circle cx="218.9" cy="142.8" r=".51"/>
<circle cx="218.9" cy="142.8" r=".39"/>
<circle cx="219.1" cy="147.7" r=".52"/>
<circle cx="219.1" cy="147.7" r=".41"/>
<circle cx="219.1" cy="147.7" r=".87"/>
<circle cx="223.2" cy="144.4" r="2.75"/>
<circle cx="224.3" cy="149.6" r=".51"/>
<circle cx="224.3" cy="149.6" r=".89"/>
<circle cx="224.3" cy="149.6" r=".39"/>
<circle cx="227.4" cy="141.1" r=".4"/>
<circle cx="227.4" cy="141.1" r=".88"/>
<circle cx="227.4" cy="141.1" r=".51"/>
<circle cx="227.5" cy="146" r=".88"/>
<circle cx="227.6" cy="146" r=".51"/>
<circle cx="227.6" cy="146" r=".39"/>
<circle cx="239.1" cy="148.7" r=".4"/>
</g>
<g font-size="4.7" fill="#808080">
<text x="214.4" y="32.8">4 x</text>
<text x="228.4" y="32.8">2.50</text>
<text x="245" y="32.8">THRU</text>
<text x="213.8" y="38.4">M3x0.5 - 6H</text>
<text x="246.9" y="38.4">THRU</text>
<text x="11.1" y="51.5">2 x</text>
<text x="26.4" y="51.5">2.50</text>
<text x="43" y="51.5">7.50</text>
<text x="137.1" y="53.1">2 x</text>
<text x="151.1" y="53.1">2.50</text>
<text x="167.7" y="53.1">5.50</text>
<text x="13.8" y="57.1">M3x0.5 - 6H</text>
<text x="46.8" y="57.1">6</text>
<text x="139.1" y="58.8">M3x0.5 - 6H</text>
<text x="172.2" y="58.8">4</text>
<text x="52" y="64.7">3 x</text>
<text x="66" y="64.7">2.50</text>
<text x="82.7" y="64.7">13</text>
<text x="142" y="64.4">3.05 X 90°, Near Side</text>
<text x="50.8" y="70.3">M3x0.5 - 6H</text>
<text x="83.9" y="70.3">10</text>
<text x="217.1" y="68.2">4 x</text>
<text x="231" y="68.2">2.05 THRU ALL</text>
<text x="55" y="76">3.05 X 90°, Near Side</text>
<text x="216.9" y="73.8">M2.5x0.45 THRU ALL</text>
<text x="23.9" y="83.3">+0.03</text>
<text x="224.3" y="79.4">2.55 X 90°, Near Side</text>
<text x="17.4" y="87.8">16</text>
<text x="26.7" y="87.9">0</text>
<text x="152.6" y="165.6">6 x</text>
<text x="166.6" y="165.6">1.60</text>
<text x="183.3" y="165.6">5.20</text>
<text x="29.8" y="171">0</text>
<text x="83.4" y="171">+0.04</text>
<text x="153.3" y="171.2">M2x0.4 - 6H</text>
<text x="186.4" y="171.2">4.5</text>
<text x="214.7" y="171.2">6 x</text>
<text x="230" y="171.2">1.60</text>
<text x="246.6" y="171.2">5.20</text>
<text x="21.8" y="175.4">12 -0.03</text>
<text x="66.8" y="175.4">2 x</text>
<text x="79.5" y="175.4">9 +0.01 THRU</text>
<text x="157.5" y="176.8">2.05 X 90°, Near Side</text>
<text x="218" y="176.8">M2x0.4 - 6H</text>
<text x="251.1" y="176.8">4</text>
<text x="84.5" y="195.4">5.40 THRU</text>
<text x="76.9" y="201">6.40 X 90°, Near Side</text>
</g>
<g font-size="3.9">
<text x="200.7" y="184.8">Alejandro F. Azocar, Tom Sharkey</text>
<text x="200.7" y="189.8">afazocar@umich.edu</text>
<text x="200.6" y="194.9">Neurobionics Lab, University of Michigan</text>
<text x="200.6" y="199.8">TITLE:</text>
<text x="200.6" y="209.5">QUANTITY:</text>
<text x="200.6" y="204.6">MATERIAL:</text>
</g>
<text font-size="3" x="14" y="213.5">SOLIDWORKS Educational Product. For Instructional Use Only.</text>
<g font-size="2.8">
<text x="210.1" y="199.8">p2013_housingAnkleLeft</text>
<text x="219.7" y="209.5">1</text>
</g>
<g font-size="2.2">
<text x="180.2" y="185.3">UNITS: MILLIMETERS</text>
<text x="160.8" y="186.8">UNLESS SPECIFIED</text>
<text x="180.2" y="188">TOLERANCE: +/- 0.1</text>
</g>
<text font-size="2.1" x="220" y="204.1">AL 7075-T6, anodized dark gray/gunmetal (or custom)</text>
<g font-size="2">
<text x="160.7" y="193.4">PROPRIETARY AND CONFIDENTIAL</text>
<text x="160.7" y="197.1">THE INFORMATION CONTAINED IN THIS</text>
<text x="160.7" y="199.6">DRAWING IS THE SOLE PROPERTY OF THE</text>
<text x="160.7" y="202.1">NEUROBIONICS LAB/UNIVERSITY OF</text>
<text x="160.7" y="204.6">MICHIGAN. ANY REPRODUCTION IN</text>
<text x="160.7" y="207.2">PART OR AS A WHOLE WITHOUT WRITTEN</text>
<text x="160.7" y="209.7">PERMISSION IS PROHIBITED.</text>
</g>
</svg>
